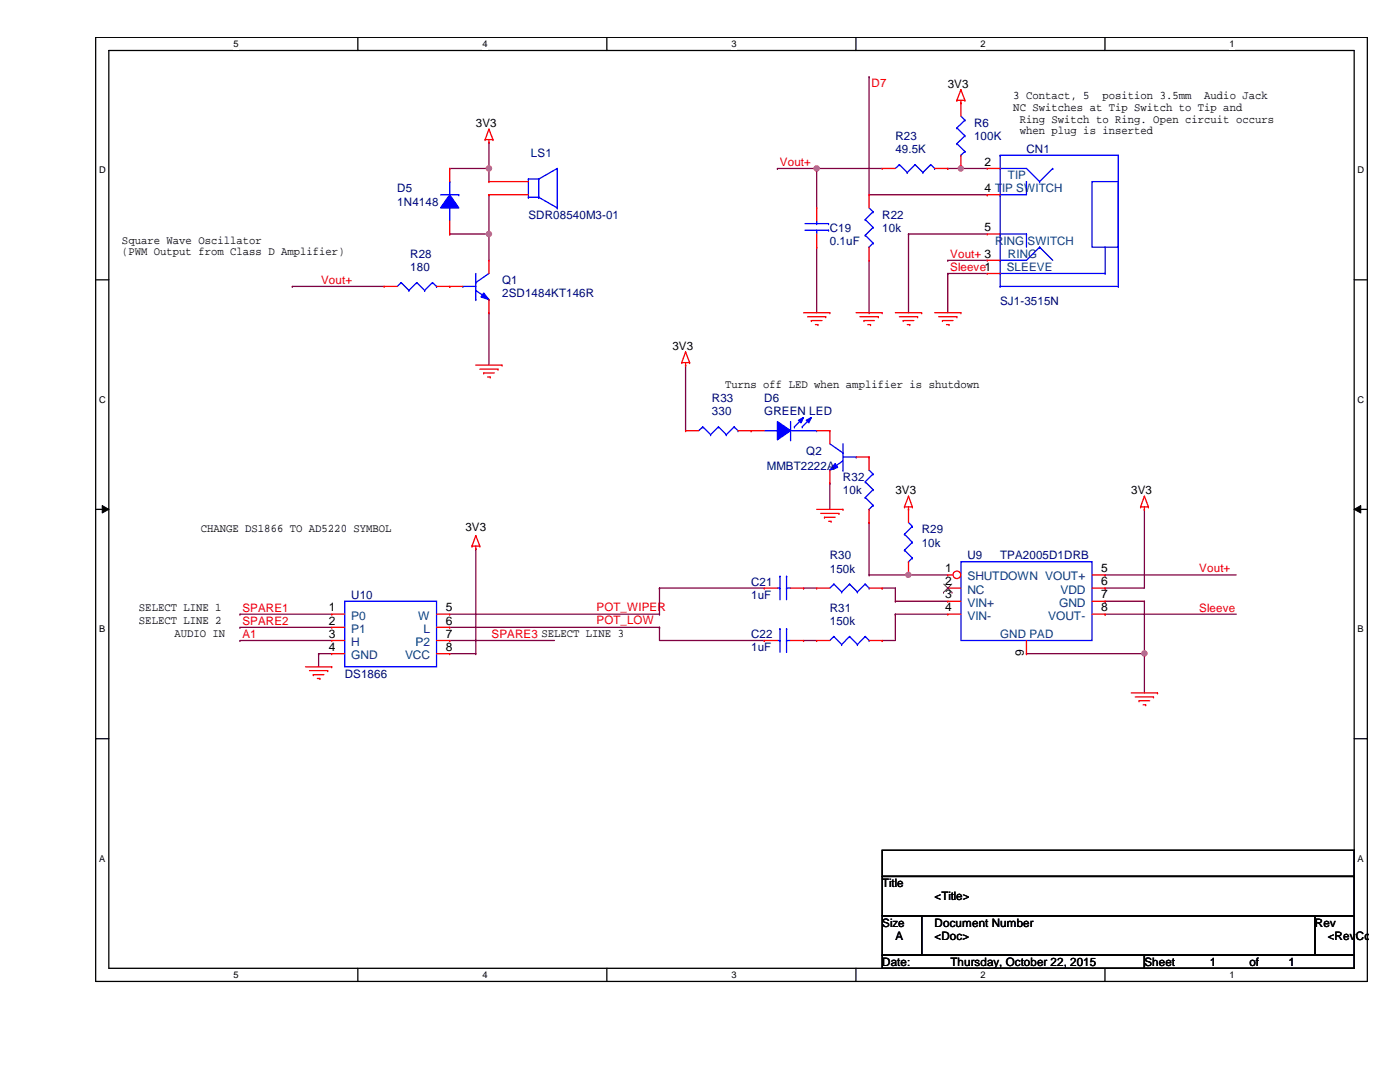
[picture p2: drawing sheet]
<svg xmlns="http://www.w3.org/2000/svg" width="279mm" height="216mm" viewBox="0 0 279 216" stroke-linecap="round" stroke-linejoin="round" font-family="sans-serif">
<path d="M19.1 7.5h253.8v188.3h-253.8zM21.7 10.1h248.6v183.1h-248.6z" fill="none" stroke="#000" stroke-width=".25"/>
<g fill="#fff">
<path d="M46.6 7.7h1v2.1h-1z"/>
<path d="M46.6 193.5h1v2.1h-1z"/>
</g>
<path d="M71.4 7.5v2.6M71.4 193.2v2.6" fill="none" stroke="#000" stroke-width=".25"/>
<g fill="#fff">
<path d="M96.3 7.7h1v2.1h-1z"/>
<path d="M96.3 193.5h1v2.1h-1z"/>
</g>
<path d="M121.1 7.5v2.6M121.1 193.2v2.6" fill="none" stroke="#000" stroke-width=".25"/>
<g fill="#fff">
<path d="M146 7.7h1v2.1h-1z"/>
<path d="M146 193.5h1v2.1h-1z"/>
</g>
<path d="M170.8 7.5v2.6M170.8 193.2v2.6" fill="none" stroke="#000" stroke-width=".25"/>
<g fill="#fff">
<path d="M195.7 7.7h1v2.1h-1z"/>
<path d="M195.7 193.5h1v2.1h-1z"/>
</g>
<path d="M220.5 7.5v2.6M220.5 193.2v2.6" fill="none" stroke="#000" stroke-width=".25"/>
<g fill="#fff">
<path d="M245.4 7.7h1v2.1h-1z"/>
<path d="M245.4 193.5h1v2.1h-1z"/>
<path d="M19.8 32.9h1.3v2.1h-1.3z"/>
<path d="M270.9 32.9h1.3v2.1h-1.3z"/>
<path d="M19.8 78.7h1.3v2.1h-1.3z"/>
<path d="M270.9 78.7h1.3v2.1h-1.3z"/>
</g>
<path d="M19.1 55.8h2.6M270.3 55.8h2.6" fill="none" stroke="#000" stroke-width=".25"/>
<g fill="#fff">
<path d="M19.8 124.5h1.2v2.1h-1.2z"/>
<path d="M270.9 124.5h1.3v2.1h-1.3z"/>
</g>
<path d="M19.1 101.6h2.6M270.3 101.6h2.6" fill="none" stroke="#000" stroke-width=".25"/>
<path d="M20.4 100.9l1.3 .7-1.3 .8zM270.3 101.6l1.3-.7v1.5z" fill="#000"/>
<path d="M20.4 100.9l1.3 .7-1.3 .8zM270.3 101.6l1.3-.7v1.5z" fill="none" stroke="#000" stroke-width=".2"/>
<g fill="#fff">
<path d="M19.8 170.3h1.2v2h-1.2z"/>
<path d="M270.9 170.3h1.3v2h-1.3z"/>
</g>
<path d="M19.1 147.4h2.6M270.3 147.4h2.6" fill="none" stroke="#000" stroke-width=".25"/>
<path d="M97.6 38.9h.1M97.6 38.9v7.8h-7.9M89.7 46.7h.1M97.6 62.4h.1M97.6 62.4v10.5" fill="none" stroke="#800040" stroke-width=".25"/>
<circle cx="97.6" cy="46.7" r=".51" fill="#f0f"/>
<circle cx="97.6" cy="46.7" r=".51" fill="none" stroke="#f0f" stroke-width=".25"/>
<path d="M89.7 33.6h.1M89.7 33.6h7.9M97.6 33.6h.1M97.6 28.4h.1M97.6 28.4v7.8M97.6 46.7h.1M97.6 46.7v5.2" fill="none" stroke="#800040" stroke-width=".25"/>
<circle cx="97.6" cy="33.6" r=".51" fill="#f0f"/>
<circle cx="97.6" cy="33.6" r=".51" fill="none" stroke="#f0f" stroke-width=".25"/>
<g fill="none" stroke="#800040" stroke-width=".25">
<path d="M58.3 57.1h.1M58.3 57.1h18.4M181.3 114.7h.1M181.3 114.7h7.8M220.6 117.3h.1M220.6 120h.1M220.6 114.7h.1M220.6 114.7h26.1M220.6 120h7.8M228.4 101.6h.1M228.4 120h.1M228.4 101.6v15.7h-7.8"/>
<path d="M228.4 120v10.4h-23.5M204.9 130.4h.1M220.6 122.6h.1M220.6 122.6h26.1"/>
</g>
<circle cx="228.4" cy="130.4" r=".51" fill="#f0f"/>
<circle cx="228.4" cy="130.4" r=".51" fill="none" stroke="#f0f" stroke-width=".25"/>
<g fill="none" stroke="#800040" stroke-width=".25">
<path d="M131.6 117.3h.1M131.6 117.3h20.9M160.4 117.3h.1M160.4 117.3h2.6M173.4 114.7h.1M173.4 114.7h7.9M176.1 117.3h.1M176.1 117.3h2.6M178.7 117.3h.1M178.7 120h.1M178.7 117.3v2.7M178.7 120h10.4"/>
<path d="M131.6 127.8h20.9M152.5 127.8h.1M160.4 127.8h.1M160.4 127.8h2.6M176.1 127.8h.1M178.7 122.6h.1M178.7 122.6v5.2h-2.6M178.7 122.6h10.4M228.4 130.4h.1M228.4 130.4v7.9"/>
</g>
<circle cx="181.3" cy="114.7" r=".5" fill="#f0f"/>
<circle cx="181.3" cy="114.7" r=".5" fill="none" stroke="#f0f" stroke-width=".25"/>
<g fill="none" stroke="#800040" stroke-width=".25">
<path d="M173.4 15.3h.1M173.4 15.3v23.6M155.2 33.6h.1M155.2 33.6h7.8M136.8 72.9h.1M136.8 72.9v13M165.6 96.4h.1M165.6 96.4v5.2M95 109.5h.1M95 109.5v20.9M131.6 117.3h.1M131.6 117.3v5.3"/>
<path d="M173.4 104.3h.1M173.4 104.3v10.4M47.9 122.6h.1M47.9 125.2h.1M47.9 127.8h.1M47.9 127.8h18.3M47.9 122.6h18.3M47.9 125.2h18.3M63.6 130.4h.1M63.6 130.4h2.6M63.6 130.4v2.7M89.7 127.8h.1"/>
<path d="M89.7 127.8h21M89.7 122.6h41.9M89.7 125.2h41.9M89.7 130.4h5.3M95 130.4h.1M131.6 122.6h.1M131.6 125.2h.1M131.6 125.2v2.6"/>
</g>
<circle cx="163" cy="33.6" r=".51" fill="#f0f"/>
<circle cx="163" cy="33.6" r=".51" fill="none" stroke="#f0f" stroke-width=".25"/>
<path d="M163 33.6h.1M163 33.6h13.1M163 33.6v7.9M189.1 33.6h.1M189.1 33.6h2.7" fill="none" stroke="#800040" stroke-width=".25"/>
<circle cx="191.7" cy="33.6" r=".5" fill="#f0f"/>
<circle cx="191.7" cy="33.6" r=".5" fill="none" stroke="#f0f" stroke-width=".25"/>
<g fill="none" stroke="#800040" stroke-width=".25">
<path d="M173.4 38.9h23.6M191.8 33.6h.1M191.8 33.6h5.2M197 38.9h.1M163 49.3h.1M163 49.3v13.1M173.4 51.9v10.5M181.3 46.7h.1M181.3 46.7h15.7M181.3 46.7v15.7M189.1 51.9h.1M189.1 54.6h.1"/>
<path d="M189.1 51.9h7.9M189.1 54.6v7.8M189.1 54.6h7.9M173.4 62.4h.1"/>
</g>
<g fill="none" stroke="#f00" stroke-width=".25">
<path d="M191.8 17.9h.1M191.8 17.9l-.8 2.1M191.8 17.9l.8 2.1M96.8 27.9h.1M96.8 27.9h1.6M97.6 28.4h.1M97.6 25.8h.1M97.6 27.9v.5M97.6 25.8l-.8 2.1M97.6 25.8l.8 2.1M98.4 27.9h.1M173.4 38.9h.1"/>
<path d="M173.4 38.9v2.6M176.1 33.6h.1M176.1 33.6h2.6M186.5 33.6h2.6M189.1 33.6h.1M191 20h.1M191 20h1.6M191.8 20.5h.1M191.8 33.6h.1M191.8 20v3.2M191.8 31v2.6M192.6 20h.1"/>
<path d="M197 33.6h.1M197 38.9h.1M197 33.6h2.6M197 38.9h2.6M163 41.5h.1M163 49.3h.1M163 41.5v2.6M163 46.7v2.6M173.4 51.9h.1M173.4 49.3v2.6M197 54.6h.1M197 51.9h.1"/>
<path d="M197 46.7h.1M197 54.6h2.6M197 51.9h2.6M197 46.7h2.6M95 72.9h5.2M95.8 73.7h3.6M96.5 74.4h.1M96.5 74.4h2.1M97.3 75.2h.5M97.8 75.2h.1M99.4 73.7h.1M100.2 72.9h.1"/>
<path d="M136.1 72.3h.1M136.1 72.3h1.5M136.8 72.9h.1M136.8 70.2h.1M136.8 72.3v.6M136.8 70.2l-.7 2.1M136.8 70.2l.8 2.1M137.6 72.3h.1M160.4 62.4h5.2M161.2 63.2h3.6M161.9 64h.1M161.9 64h2.1"/>
<path d="M162.7 64.8h.5M163.2 64.8h.1M164.8 63.2h.1M165.6 62.4h.1M170.9 62.4h5.2M171.6 63.2h3.7M172.4 64h.1M172.4 64h2.1M173.2 64.8h.5M173.7 64.8h.1M175.3 63.2h.1M176.1 62.4h.1"/>
<path d="M178.7 62.4h5.2M179.5 63.2h3.6M180.3 64h.1M180.3 64h2.1M181.1 64.8h.5M181.6 64.8h.1M183.1 63.2h.1M183.9 62.4h.1M186.5 62.4h5.3M187.3 63.2h3.7M188.1 64h.1M188.1 64h2.1"/>
<path d="M188.9 64.8h.5M189.4 64.8h.1M191 63.2h.1M191.8 62.4h.1M136.8 85.9h.1M136.8 85.9h2.6M147.3 85.9h2.6M149.9 85.9h.1M181.3 99h.1M181.3 99l-.8 2.1M181.3 99l.8 2.1M228.4 99h.1"/>
<path d="M228.4 99l-.8 2.1M228.4 99l.8 2.1M94.2 109h.1M94.2 109h1.6M95 109.5h.1M95 106.9h.1M95 109v.5M95 106.9l-.8 2.1M95 106.9l.8 2.1M95.8 109h.1M163 101.6h5.2M163.8 102.4h3.6"/>
<path d="M164.5 103.2h.1M164.5 103.2h2.2M165.4 104h.5M165.9 104h.1M167.4 102.4h.1M168.2 101.6h.1M180.5 101.1h.1M180.5 101.1h1.6M181.3 101.6h.1M181.3 101.1v.5M182.1 101.1h.1M227.6 101.1h.1"/>
<path d="M227.6 101.1h1.6M228.4 101.6h.1M228.4 101.1v.5M229.2 101.1h.1M61 133.1h5.2M61.8 133.8h3.6M62.5 134.6h.1M62.5 134.6h2.1M63.3 135.4h.5M63.8 135.4h.1M65.4 133.8h.1M66.2 133.1h.1"/>
<path d="M225.8 138.3h5.2M226.6 139.1h3.6M227.3 139.8h.1M227.3 139.8h2.1M230.2 139.1h.1M231 138.3h.1M228.1 140.6h.5M228.6 140.6h.1"/>
</g>
<path d="M176.1 169.7h94.2v5.2h-94.2zM176.1 174.9h94.2v7.9h-94.2zM176.1 182.8h7.8v7.8h-7.8zM176.1 190.6h52.3v2.6h-52.3zM183.9 182.8h78.5v7.8h-78.5zM228.4 190.6h41.9v2.6h-41.9zM262.4 182.8h7.9v7.8h-7.9z" fill="none" stroke="#000" stroke-width=".25"/>
<g fill="none" stroke="#00f" stroke-width=".25">
<path d="M179.5 32.9h.1M179.5 32.9l-.8 .7M179.5 32.9l1.6 1.5M181.1 34.4h.1M182.6 32.9h.1M182.6 32.9l-1.5 1.5M182.6 32.9l1.6 1.5M184.2 34.4h.1M185.8 32.9h.1M185.8 32.9l-1.6 1.5M185.8 32.9l.7 .7M186.5 33.6h.1"/>
<path d="M191 25.5h.1M191 28.7h.1M191 25.5l1.6 1.6M191 28.7l1.6 1.5M191.8 31h.1M191.8 23.2l.8 .8M192.6 24h.1M192.6 27.1h.1M192.6 30.2h.1M192.6 24l-1.6 1.5M192.6 27.1l-1.6 1.6M192.6 30.2l-.8 .8"/>
<path d="M199.6 33.6h.1M199.6 38.9h.1M199.6 31h.1M199.6 33.6h5.3l2.6 2.6M199.6 31h23.6M199.6 31v26.1M204.9 36.2h.1M204.9 36.2v2.7h-5.3M207.5 36.2h.1M210.1 33.6h.1M210.1 33.6l-2.6 2.6M217.9 36.2h5.3v13.1h-5.3z"/>
<path d="M223.2 31h.1M223.2 31v26.1M160.7 45.9h4.7M160.7 44.6h4.7M163 44.6h.1M163 45.9h.1M163 44.1v.5M163 45.9v.8M165.4 45.9h.1M165.4 44.6h.1M172.7 43.8h.1M172.7 46.9h.1"/>
<path d="M172.7 43.8l1.5 1.6M172.7 46.9l1.5 1.6M173.4 49.3h.1M173.4 41.5l.8 .7M174.2 42.2h.1M174.2 45.4h.1M174.2 48.5h.1M174.2 42.2l-1.5 1.6M174.2 45.4l-1.5 1.5M174.2 48.5l-.8 .8M199.6 54.6h.1M199.6 51.9h.1"/>
<path d="M199.6 46.7h.1M199.6 57.1h.1M199.6 54.6h21M199.6 46.7h5.3M199.6 57.1h23.6M204.9 46.7h.1M204.9 46.7v2.6M207.5 49.3h.1M207.5 49.3l2.6 2.6M207.5 49.3l-2.6 2.6h-5.3M220.6 54.6h.1M220.6 49.3v5.3"/>
<path d="M223.2 57.1h.1M140.3 85.2h.1M140.3 85.2l-.9 .7M140.3 85.2l1.5 1.5M141.8 86.7h.1M143.4 85.2h.1M143.4 85.2l-1.6 1.5M143.4 85.2l1.5 1.5M144.9 86.7h.1M146.5 85.2h.1M146.5 85.2l-1.6 1.5M146.5 85.2l.8 .7"/>
<path d="M147.3 85.9h.1M165.6 93.8h.1M165.6 88.6l2.6 1.8M168.2 90.4h.1M168.2 93.8h.1M168.2 91.9l-2.6 1.9M168.2 88.6v5.2M168.2 91.2h2.7M170.9 91.2h.1"/>
</g>
<path d="M166.7 92.5l.5 .8-1.6 .5z" fill="#00f"/>
<path d="M152.5 85.9h2.7M155.2 85.9h.1M157.8 87.8h.1M157.8 84.1v3.7M157.8 85.9h5.2M163 85.9h.1M166.7 92.5l.5 .8-1.6 .5z" fill="none" stroke="#00f" stroke-width=".25"/>
<path d="M165.6 85.9h.1M165.6 96.4h.1M165.6 85.9v2.7M165.6 93.8v2.6M170.9 91.2h2.5M173.4 91.2h.1" fill="none" stroke="#f00" stroke-width=".25"/>
<path d="M155.2 84.1l2.6 1.8-2.6 1.9z" fill-rule="evenodd" fill="#00f"/>
<path d="M155.2 84.1l2.6 1.8-2.6 1.9z" fill="none" stroke="#00f" stroke-width=".25"/>
<path d="M160.9 83.9l1-.6-.5 1.1z" fill-rule="evenodd" fill="#00f"/>
<path d="M160.9 83.9l1-.6-.5 1.1z" fill="none" stroke="#00f" stroke-width=".25"/>
<path d="M159.3 83.9l1.1-.6-.5 1.1z" fill-rule="evenodd" fill="#00f"/>
<g fill="none" stroke="#00f" stroke-width=".25">
<path d="M92.4 57.1h.1M92.4 57.1h2.6M95 56.4h.1M95 59.8h.1M95 58l2.6 1.8M95 54.6v5.2M97.6 59.8h.1M97.6 54.6l-2.6 1.8M158.5 85.2h.1M159.3 83.9l1.1-.6-.5 1.1zM160.1 85.2h.1M160.1 83.6l-1.6 1.6"/>
<path d="M161.7 83.6l-1.6 1.6M155.2 117.3h.5M155.7 117.3h.1M155.7 115h.1M155.7 115v4.7M157 115h.1M157 117.3h.1M157 117.3h.8M157 115v4.7"/>
</g>
<path d="M149.9 85.9h.1M149.9 85.9h2.6M163 85.9h2.6M165.6 85.9h.1M152.5 117.3h.1M152.5 117.3h2.7M157.8 117.3h2.6M160.4 117.3h.1" fill="none" stroke="#f00" stroke-width=".25"/>
<path d="M96.5 58.5l1.1 1.3-1.6-.5z" fill="#00f"/>
<g fill="none" stroke="#00f" stroke-width=".25">
<path d="M87.9 38.9h3.7M89.7 36.2h.1M89.7 36.2v2.7M91.6 38.9h.1M89.7 41.5h.1M89.7 41.5v2.6M96.5 58.5l1.1 1.3-1.6-.5zM68.8 120h18.3v13.1h-18.3zM180.5 106.6h.1M180.5 109.8h.1M180.5 106.6l1.6 1.6M180.5 109.8l1.6 1.5"/>
<path d="M181.3 112.1h.1M181.3 104.3l.8 .7M182.1 105h.1M182.1 108.2h.1M182.1 111.3h.1M182.1 105l-1.6 1.6M182.1 108.2l-1.6 1.6M182.1 111.3l-.8 .8M166.4 127h.1M166.4 127l-.8 .8M166.4 127l1.6 1.6M168 128.6h.1"/>
<path d="M169.5 127h.1M169.5 127l-1.5 1.6M169.5 127l1.6 1.6M171.1 128.6h.1M172.7 127h.1M172.7 127l-1.6 1.6M172.7 127l.7 .8M173.4 127.8h.1"/>
</g>
<g fill="none" stroke="#f00" stroke-width=".25">
<path d="M89.7 57.1h.1M89.7 57.1h2.7M97.6 51.9h.1M97.6 51.9v2.7M97.6 59.8v2.6M97.6 62.4h.1M181.3 101.6h.1M181.3 114.7h.1M181.3 101.6v2.7M181.3 112.1v2.6M66.2 122.6h.1M66.2 125.2h.1"/>
<path d="M66.2 127.8h.1M66.2 130.4h.1M66.2 127.8h2.6M66.2 122.6h2.6M66.2 125.2h2.6M66.2 130.4h2.6M87.1 127.8h2.6M87.1 122.6h2.6M87.1 125.2h2.6M87.1 130.4h2.6M89.7 122.6h.1M89.7 125.2h.1"/>
<path d="M89.7 127.8h.1M89.7 130.4h.1M163 127.8h.1M163 127.8h2.6M173.4 127.8h2.7M176.1 127.8h.1"/>
</g>
<path d="M89.7 38.9l1.9 2.6h-3.7z" fill-rule="evenodd" fill="#00f"/>
<g fill="none" stroke="#00f" stroke-width=".25">
<path d="M89.7 38.9l1.9 2.6h-3.7zM166.4 116.5h.1M166.4 116.5l-.8 .8M166.4 116.5l1.6 1.6M168 118.1h.1M169.5 116.5h.1M169.5 116.5l-1.5 1.6M169.5 116.5l1.6 1.6M171.1 118.1h.1M172.7 116.5h.1M172.7 116.5l-1.6 1.6M172.7 116.5l.7 .8"/>
<path d="M173.4 117.3h.1M191.8 112.1h26.1v15.7h-26.1z"/>
</g>
<path d="M89.7 33.6h.1M89.7 33.6v2.6M89.7 46.7h.1M89.7 44.1v2.6M163 117.3h.1M163 117.3h2.6M173.4 117.3h2.7M176.1 117.3h.1" fill="none" stroke="#f00" stroke-width=".25"/>
<circle cx="191" cy="114.7" r=".75" fill="#fff"/>
<g fill="none" stroke="#f00" stroke-width=".25">
<path d="M97.6 36.2h.1M97.6 38.9h.1M97.6 36.2h7.9M97.6 38.9h7.9M76.7 57.1h.1M76.7 57.1h2.6M87.1 57.1h2.6M89.7 57.1h.1M173.4 91.2h.1M173.4 91.2v2.6M173.4 104.3h.1M173.4 101.6v2.7"/>
<path d="M189.1 114.7h.1M189.1 117.3h.1M189.1 120h.1M189.1 114.7h1.1M189.1 117.3h2.7M189.1 120h2.7M217.9 114.7h2.7M217.9 117.3h2.7M217.9 120h2.7M220.6 114.7h.1M220.6 117.3h.1M220.6 120h.1"/>
<path d="M152.5 127.8h.1M152.5 127.8h2.7M157.8 127.8h2.6M160.4 127.8h.1M189.1 122.6h.1M189.1 122.6h2.7M204.9 130.4h.1M204.9 127.8v2.6M217.9 122.6h2.7M220.6 122.6h.1"/>
<circle cx="191" cy="114.7" r=".75"/>
</g>
<path d="M188.3 118.2h.1M188.3 116.5l1.7 1.7M189.9 116.5l-1.6 1.7M190 118.2h.1" fill="none" stroke="#804000" stroke-width=".2"/>
<g fill="none" stroke="#00f" stroke-width=".25">
<path d="M105.5 35.7h.1M105.5 39.4h.1M105.5 35.7h2M105.5 35.7v3.7M105.5 39.4h2M107.5 39.4h.1M107.5 35.7h.1M107.5 39.4l3.7 2.1M107.5 35.7v3.7M111.2 33.6h.1M111.2 33.6l-3.7 2.1M111.2 33.6v7.9"/>
<path d="M80.1 56.4h.1M80.1 56.4l-.8 .7M80.1 56.4l1.5 1.6M81.6 58h.1M83.2 56.4h.1M83.2 56.4l-1.6 1.6M83.2 56.4l1.6 1.6M84.8 58h.1M86.3 56.4h.1M86.3 56.4l-1.5 1.6M86.3 56.4l.8 .7M87.1 57.1h.1"/>
<path d="M111.2 41.5h.1M172.7 96.1h.1M172.7 99.3h.1M172.7 96.1l1.5 1.6M172.7 99.3l1.5 1.5M173.4 93.8l.8 .8M174.2 94.6h.1M174.2 97.7h.1M174.2 94.6l-1.5 1.5M174.2 97.7l-1.5 1.6M173.4 101.6h.1M174.2 100.8h.1"/>
<path d="M174.2 100.8l-.8 .8M155.2 127.8h.5M155.7 127.8h.1M155.7 125.4h.1M155.7 125.4v4.8M157 125.4h.1M157 127.8h.1M157 127.8h.8M157 125.4v4.8"/>
</g>
<circle cx="97.6" cy="46.7" r=".51" fill="#f0f"/>
<circle cx="97.6" cy="46.7" r=".51" fill="none" stroke="#f0f" stroke-width=".25"/>
<circle cx="97.6" cy="33.6" r=".51" fill="#f0f"/>
<circle cx="97.6" cy="33.6" r=".51" fill="none" stroke="#f0f" stroke-width=".25"/>
<circle cx="228.4" cy="130.4" r=".51" fill="#f0f"/>
<circle cx="228.4" cy="130.4" r=".51" fill="none" stroke="#f0f" stroke-width=".25"/>
<circle cx="181.3" cy="114.7" r=".5" fill="#f0f"/>
<circle cx="181.3" cy="114.7" r=".5" fill="none" stroke="#f0f" stroke-width=".25"/>
<circle cx="163" cy="33.6" r=".51" fill="#f0f"/>
<circle cx="163" cy="33.6" r=".51" fill="none" stroke="#f0f" stroke-width=".25"/>
<circle cx="191.7" cy="33.6" r=".5" fill="#f0f"/>
<circle cx="191.7" cy="33.6" r=".5" fill="none" stroke="#f0f" stroke-width=".25"/>
<g font-size="2.4">
<text x="196.5" y="33.1">2</text>
<text x="196.5" y="38.3">4 TIP SWITCH</text>
<text x="196.5" y="46.1">5</text>
<text x="188.6" y="114.2">1</text>
<text x="188.6" y="116.8">2</text>
<text x="188.6" y="119.4">3</text>
<text x="219.8" y="114.2">5</text>
<text x="219.8" y="116.8">6</text>
<text x="219.8" y="119.4">7</text>
<text x="65.7" y="122">1</text>
<text x="65.7" y="124.6">2</text>
<text x="88.9" y="122">5</text>
<text x="88.9" y="124.6">6</text>
<text x="188.6" y="122">4</text>
<text x="219.8" y="122">8</text>
<text x="65.7" y="127.3">3</text>
<text x="65.7" y="129.9">4</text>
<text x="88.9" y="127.3">7</text>
<text x="88.9" y="129.9">8</text>
<text x="204.3" y="131" transform="rotate(-90 204.3 131)">9</text>
</g>
<g font-size="2.4" fill="#004080">
<text x="193.1" y="115.8">SHUTDOWN VOUT+</text>
<text x="193.1" y="118.4">NC</text>
<text x="211.7" y="118.4">VDD</text>
<text x="70.1" y="123.7">P0</text>
<text x="83.4" y="123.7">W</text>
<text x="193.1" y="121.1">VIN+</text>
<text x="193.1" y="123.7">VIN-</text>
<text x="209.2" y="123.7">VOUT-</text>
<text x="211.4" y="121.1">GND</text>
<text x="70.1" y="126.3">P1</text>
<text x="70.1" y="128.9">H</text>
<text x="70.1" y="131.5">GND</text>
<text x="80.9" y="131.5">VCC</text>
<text x="82.9" y="128.9">P2</text>
<text x="84.5" y="126.3">L</text>
</g>
<g font-size="2.3" fill="#f00">
<text x="173.9" y="17.4">D7</text>
<text x="155.7" y="33.1">Vout+</text>
<text x="189.7" y="51.4">Vout+ 3</text>
<text x="64.1" y="56.6">Vout+</text>
<text x="189.7" y="54.1">Sleeve1</text>
<text x="239.4" y="114.2">Vout+</text>
<text x="48.4" y="122">SPARE1</text>
<text x="48.4" y="124.7">SPARE2</text>
<text x="119" y="121.8">POT_WIPER</text>
<text x="119" y="124.5">POT_LOW</text>
<text x="239.4" y="122">Sleeve</text>
<text x="48.4" y="127.3">A1</text>
<text x="98.1" y="127.3">SPARE3 SELECT LINE 3</text>
</g>
<g font-size="2.3">
<text x="189.1" y="17.5">3V3</text>
<text x="202.2" y="19.8">3 Contact, 5</text>
<text x="202.2" y="22.1">NC Switches at Tip Switch to Tip and</text>
<text x="220" y="19.8">position 3.5mm</text>
<text x="240.3" y="19.8">Audio Jack</text>
<text x="95" y="25.3">3V3</text>
<text x="203.5" y="24.5">Ring Switch to Ring. Open circuit occurs</text>
<text x="203.5" y="26.8">when plug is inserted</text>
<text x="24.3" y="48.6">Square Wave Oscillator</text>
<text x="24.3" y="50.9">(PWM Output from Class D Amplifier)</text>
<text x="134.2" y="69.8">3V3</text>
<text x="144.7" y="77.4">Turns off LED when amplifier is shutdown</text>
<text x="178.7" y="98.6">3V3</text>
<text x="225.8" y="98.6">3V3</text>
<text x="40" y="106.2">CHANGE DS1866 TO AD5220 SYMBOL</text>
<text x="92.9" y="105.9">3V3</text>
<text x="27.7" y="121.9">SELECT LINE 1</text>
<text x="27.7" y="124.5">SELECT LINE 2</text>
<text x="34.8" y="127.1">AUDIO IN</text>
<text x="176.1" y="177">Title</text>
<text x="186.5" y="179.7">&lt;Title&gt;</text>
<text x="176.1" y="184.9">Size</text>
<text x="186.5" y="184.9">Document Number</text>
<text x="262.4" y="184.9">Rev</text>
<text x="178.7" y="187.5">A</text>
<text x="186.5" y="187.5">&lt;Doc&gt;</text>
<text x="265" y="187.5">&lt;RevCo</text>
<text x="176.1" y="192.7">Date:</text>
<text x="189.7" y="192.7">Thursday, October 22, 2015</text>
<text x="228.4" y="192.7">Sheet</text>
<text x="241.5" y="192.7">1</text>
<text x="249.3" y="192.7">of</text>
<text x="257.2" y="192.7">1</text>
</g>
<g font-size="2.3" fill="#000080">
<text x="178.7" y="27.9">R23</text>
<text x="194.4" y="25.3">R6</text>
<text x="194.4" y="27.9">100K</text>
<text x="106" y="31.3">LS1</text>
<text x="178.7" y="30.6">49.5K</text>
<text x="204.9" y="30.6">CN1</text>
<text x="79.3" y="38.4">D5</text>
<text x="79.3" y="41">1N4148</text>
<text x="105.5" y="43.6">SDR08540M3-01</text>
<text x="165.6" y="46.2">C19</text>
<text x="176.1" y="43.6">R22</text>
<text x="176.1" y="46.2">10k</text>
<text x="81.9" y="51.5">R28</text>
<text x="165.6" y="48.9">0.1uF</text>
<text x="81.9" y="54.1">180</text>
<text x="100.2" y="56.7">Q1</text>
<text x="100.2" y="59.3">2SD1484KT146R</text>
<text x="199.6" y="60.9">SJ1-3515N</text>
<text x="142.1" y="80.3">R33</text>
<text x="142.1" y="82.9">330</text>
<text x="152.5" y="80.3">D6</text>
<text x="152.5" y="82.9">GREEN LED</text>
<text x="153" y="93.9">MMBT2222A</text>
<text x="160.9" y="90.7">Q2</text>
<text x="168.2" y="96">R32</text>
<text x="168.2" y="98.6">10k</text>
<text x="183.9" y="106.4">R29</text>
<text x="165.6" y="111.6">R30</text>
<text x="183.9" y="109.1">10k</text>
<text x="193.1" y="111.6">U9</text>
<text x="199.6" y="111.6">TPA2005D1DRB</text>
<text x="70.1" y="119.5">U10</text>
<text x="149.9" y="116.9">C21</text>
<text x="149.9" y="119.5">1uF</text>
<text x="165.6" y="114.3">150k</text>
<text x="165.6" y="122.1">R31</text>
<text x="165.6" y="124.7">150k</text>
<text x="149.9" y="127.3">C22</text>
<text x="149.9" y="130">1uF</text>
<text x="68.8" y="135.2">DS1866</text>
</g>
<g font-size="2.3" fill="#004080">
<text x="201.2" y="35.8">TIP</text>
<text x="198.6" y="48.9">RING SWITCH</text>
<text x="201.2" y="51.5">RING</text>
<text x="200.9" y="54.1">SLEEVE</text>
<text x="199.6" y="127.3">GND PAD</text>
</g>
<g font-size="1.9">
<text x="46.6" y="9.4">5</text>
<text x="96.3" y="9.4">4</text>
<text x="146" y="9.4">3</text>
<text x="195.7" y="9.4">2</text>
<text x="245.4" y="9.4">1</text>
<text x="19.8" y="34.6">D</text>
<text x="270.9" y="34.6">D</text>
<text x="19.8" y="80.3">C</text>
<text x="270.9" y="80.3">C</text>
<text x="19.8" y="126.2">B</text>
<text x="270.9" y="126.2">B</text>
<text x="19.8" y="171.9">A</text>
<text x="270.9" y="171.9">A</text>
<text x="46.6" y="195.2">5</text>
<text x="96.3" y="195.2">4</text>
<text x="146" y="195.2">3</text>
<text x="195.7" y="195.2">2</text>
<text x="245.4" y="195.2">1</text>
</g>
</svg>
